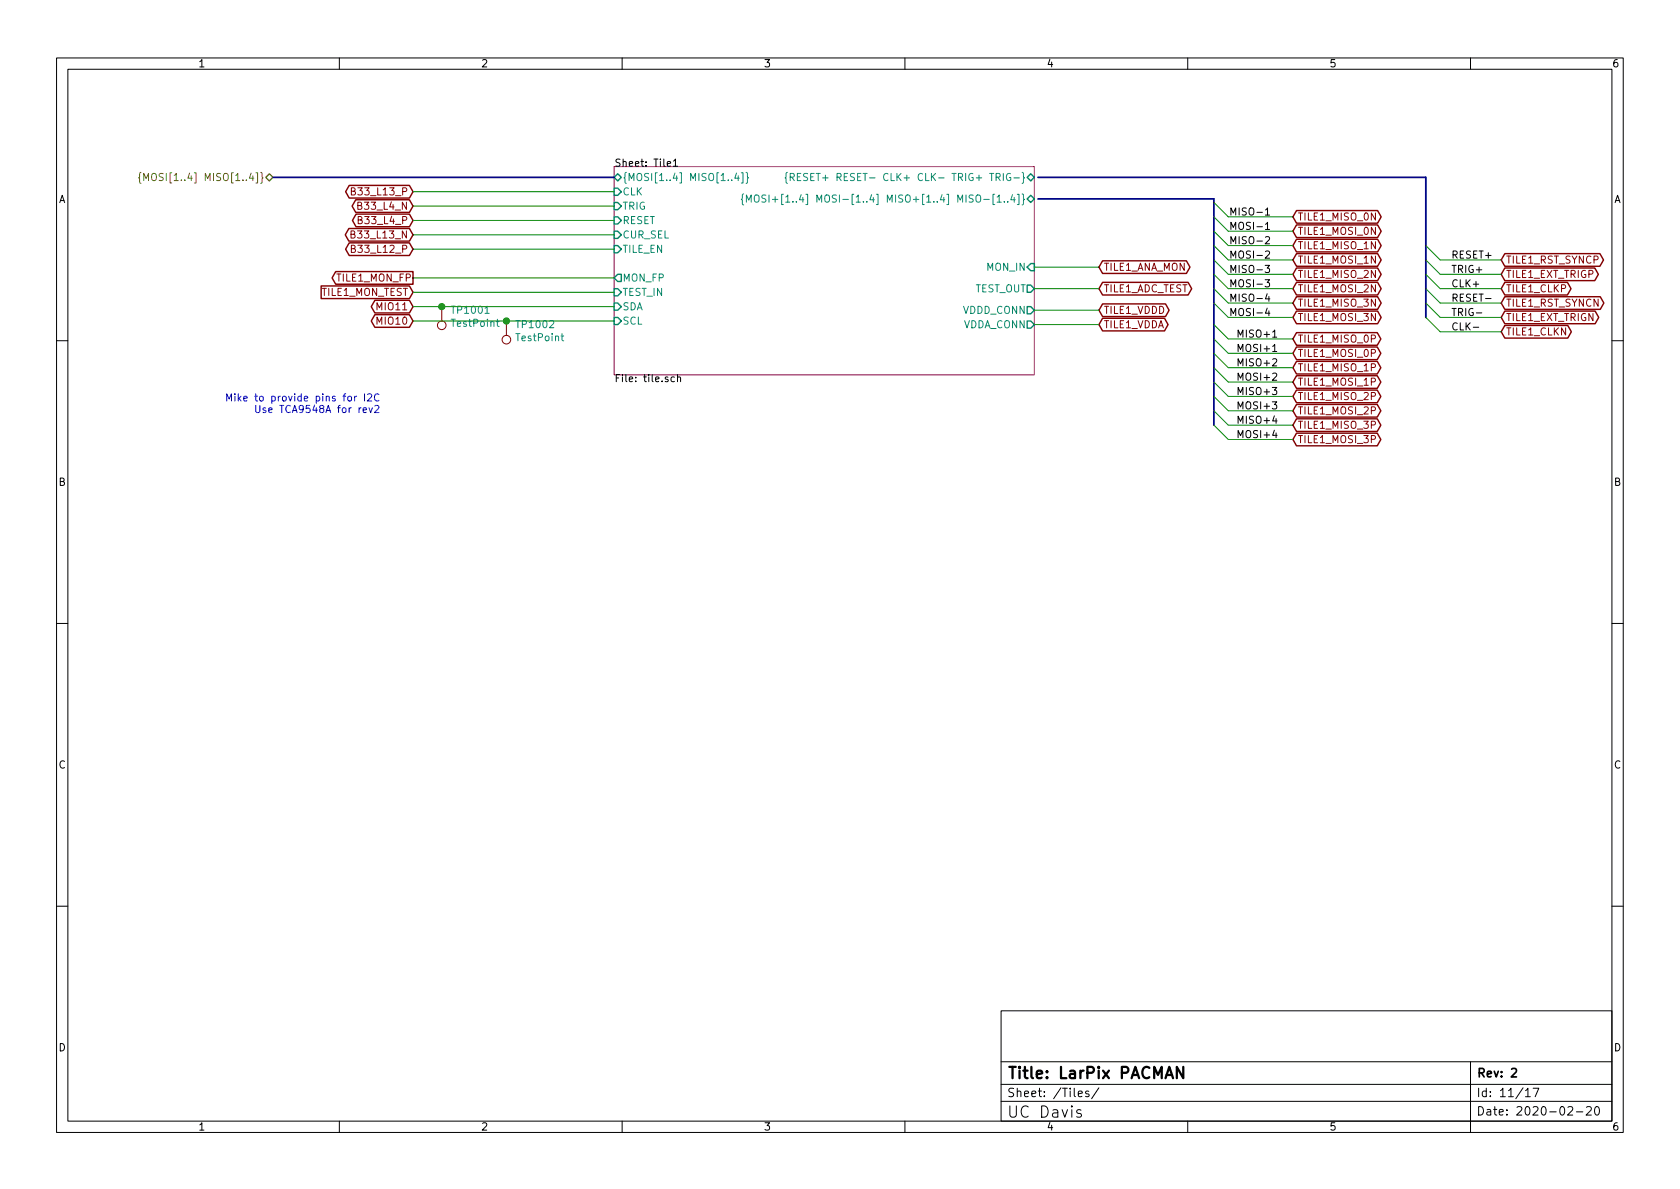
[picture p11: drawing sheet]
<svg xmlns="http://www.w3.org/2000/svg" width="297mm" height="210mm" viewBox="0 0 297 210" stroke-linecap="round" stroke-linejoin="round" font-family="sans-serif">
<g fill="none" stroke="#000" stroke-width=".18">
<path d="M10 10.2h277v190.1h-277zM12 12.2h273v186.1h-273zM60 10.2v2M110 10.2v2M160 10.2v2M210 10.2v2M260 10.2v2M118 29l.6-.1-.1-.3h-.3l-.2 .1v.6h.5M119.1 28.5l.3-.4v1.3M119.1 29.4h.7M217.6 38v-1.2l.5 .9 .4-.9v1.2M217.6 55.8v-1.3l.5 1 .4-1v1.3"/>
<path d="M217.6 40.6v-1.3l.5 .9 .4-.9v1.3M217.6 48.2v-1.3l.5 .9 .4-.9v1.3M217.6 50.7v-1.2l.5 .9 .4-.9v1.2M217.6 53.3v-1.3l.5 .9 .4-.9v1.3M217.6 43.1v-1.3l.5 1 .4-1v1.3M217.6 45.7v-1.3l.5 .9 .4-.9v1.3M218.9 59.6v-1.2l.4 .9 .5-.9v1.2M260.5 57.9h1M261 55.3h1M262.7 52.8h.9M10 60.2h2M119.2 66.7h-.3l-.3 .2 .2 .5h.4"/>
<path d="M119.8 66.8l.2-.1h.3v.8M119.8 66.2v1.3M218.9 64.7v-1.3l.4 .9 .5-.9v1.3M218.9 62.2v-1.3l.4 .9 .5-.9v1.3M218.9 67.2v-1.2l.4 .9 .5-.9v1.2M218.9 69.8v-1.3l.4 .9 .5-.9v1.3M218.9 72.3v-1.2l.4 .9 .5-.9v1.2M218.9 74.9v-1.3l.4 .9 .5-.9v1.3M218.9 77.4v-1.3l.4 .9 .5-.9v1.3M285 60.2h2M10 110.2h2M285 110.2h2"/>
<path d="M10 160.2h2M177 178.7h108v19.6h-108zM285 160.2h2M60 198.3v2M110 198.3v2M160 198.3v2M177 194.8h108M177 191.8h108M177 187.8h108M190.6 193.4l.8-.1-.1-.3-.4-.1-.3 .2 .1 .8h.6M191.1 196.3l-.5-.1-.2 .3 .1 .3 .6 .2 .1 .2-.1 .3-.2 .1-.5-.1M192.5 193l-.4-.1-.2 .2 .1 .3 .5 .1v.4h-.6"/>
<path d="M194.3 192.4l-1.3 1.9M210 198.3v2M260 187.7v12.6M269.7 192.9l.4-.5v1.5M269.7 193.9h.9M271.1 192.4h1l-.7 1.5M277.2 195.8l.6-.1 .2 .1 .1 .3-1 1.1h1M278.7 196.6h1.2M280.5 195.8l.6-.1 .2 .1 .1 .3-1 1.1h1M282.1 195.8l.2-.1a.81 .81 0 0 1 .6 .6 .81 .81 0 0 1-.3 .8l-.2 .1a.81 .81 0 0 1-.5-.6 .81 .81 0 0 1 .2-.8z"/>
</g>
<path d="M267.3 189.1l.5-.2 .3 .2v.3l-.9 1h.9" fill="none" stroke="#000" stroke-width=".3"/>
<path d="M209.2 188.7v2l-1.1-2v2" fill="none" stroke="#000" stroke-width=".4"/>
<path d="M108.6 29.5h74.3v36.8h-74.3z" fill="none" stroke="#840084" stroke-width=".18"/>
<g fill="none" stroke="#008484" stroke-width=".18">
<path d="M129.4 31.8v.1M130.2 30.6l-.3 .9h.8M130.5 31.1v.8M131.1 30.5h.3v1.9h-.3M131.5 34.3l-.3 .2v.6l-.1 .2 .1 .1v.7l.3 .1M131.9 30.5l.3 .2v.6l.1 .2-.1 .1v.6l-.3 .2M132 35.7v-1.2l.4 .9 .4-.9v1.2M133.5 34.5h.2a.43 .43 0 0 1 .5 .4v.4a.42 .42 0 0 1-.4 .5 .42 .42 0 0 1-.4-.5v-.4zM135.4 34.5h-.5l-.1 .1v.4l.5 .2 .1 .3-.2 .2h-.5M136 34.5v1.2M136.6 35.3h.9M137.1 34.8v.9"/>
<path d="M138.5 34.4h-.3v1.8h.3M138.9 34.8l.4-.3v1.2M138.9 35.7h.8M139.2 30.5l-.2 .2v.6l-.2 .2 .2 .1v.6l.2 .2M139.7 31.3h.6l.1-.2v-.3l-.7-.1v1.2M140 31.3l.4 .6M140.2 35.6v.1M141 31.3h.4M141.6 30.7h-.6v1.2h.6M142.8 30.7h-.5l-.2 .1v.4l.6 .2 .1 .3-.2 .2h-.5M143.3 31.3h.5M143.9 30.7h-.6v1.2h.6"/>
<path d="M144.3 30.7h.7M144.7 30.7v1.2M180.7 34.3l.3 .2v.6l.1 .2-.1 .1v.7l-.3 .1M87.8 56.9h.4M87.9 56.5v1l.3 .2M99.2 59.4h.5M99.4 59v1.1l.3 .2"/>
</g>
<g fill="none" stroke="#008484" stroke-width=".25">
<path d="M108.6 33.3h.6l.7 .6-.7 .6h-.6zM108.6 35.8h.6l.7 .6-.7 .7h-.6zM108.6 38.3h.6l.7 .7-.7 .6h-.6zM108.6 31.4l.6-.7 .7 .7-.7 .6zM181.6 35.2l.6-.7 .7 .7-.7 .6zM181.6 31.4l.6-.7 .7 .7-.7 .6zM108.6 51h.6l.7 .7-.7 .6h-.6zM108.6 43.4h.6l.7 .7-.7 .6h-.6zM108.6 40.9h.6l.7 .6-.7 .7h-.6zM108.6 53.6h.6l.7 .6-.7 .7h-.6zM108.6 56.1h.6l.7 .7-.7 .6h-.6zM109.2 48.5h.7v1.3h-.7l-.6-.7z"/>
<path d="M181.6 50.4h.6l.7 .6-.7 .7h-.6zM181.6 54.2h.6l.7 .7-.7 .6h-.6zM181.6 56.8h.6l.7 .6-.7 .6h-.6zM182.2 46.6h.7v1.3h-.7l-.6-.7z"/>
</g>
<g fill="none" stroke="#840000" stroke-width=".18">
<path d="M62.1 33.8h.6l.1-.2-.1-.3-.6-.1v1.3h.5l.2-.1v-.3l-.3-.3M62.1 41.4h.5l.1-.2v-.3l-.6-.1v1.3h.4l.2-.1 .1-.3-.3-.3M62.1 44l.6-.1 .1-.2-.1-.2-.6-.1v1.2h.5l.2-.1v-.3l-.3-.2M78.1 54.2v2.6M89.5 56.8v2.5"/>
<circle cx="78.1" cy="57.5" r=".76"/>
<circle cx="89.5" cy="60.1" r=".76"/>
</g>
<path d="M24.9 30.5l-.2 .2v.6l-.2 .2 .2 .1v.6l.2 .2M25.4 31.9v-1.2l.4 .9 .5-.9v1.2M27 30.7h.1a.43 .43 0 0 1 .6 .4v.4a.42 .42 0 0 1-.5 .5 .42 .42 0 0 1-.4-.5v-.4z" fill="none" stroke="#848400" stroke-width=".18"/>
<path d="M47 31.4l.6-.7 .7 .7-.7 .6z" fill="none" stroke="#848400" stroke-width=".25"/>
<g fill="none" stroke="#840000" stroke-width=".25">
<path d="M61.7 32.8h10.7l.6 1.1-.6 1.1h-10.7l-.6-1.1zM62.9 35.3h9.5l.6 1.1-.6 1.2h-9.5l-.6-1.2zM63 37.9h9.4l.6 1.1-.6 1.1h-9.4l-.7-1.1zM229.2 37.2h14.4l.6 1.1-.6 1.2h-14.4l-.6-1.2zM229.2 39.8h14.4l.6 1.1-.6 1.1h-14.4l-.6-1.1zM56.8 50.6h15.6l.6 1.1-.6 1.1h-15.6zM59.4 48h13.6v2.3h-13.6l-.7-1.2zM61.7 40.4h10.7l.6 1.1-.6 1.1h-10.7l-.7-1.1zM61.7 42.9h10.7l.6 1.2-.6 1.1h-10.7l-.6-1.1zM66.3 55.6h6.1l.6 1.2-.6 1.1h-6.1l-.7-1.1zM66.3 53.1h6.1l.6 1.1-.6 1.1h-6.1l-.7-1.1zM194.9 56.3h11l.6 1.1-.6 1.1h-11l-.6-1.1z"/>
<path d="M194.9 53.7h11.2l.6 1.2-.6 1.1h-11.2l-.6-1.1zM194.9 49.9h15.2l.6 1.1-.6 1.2h-15.2l-.6-1.2zM194.9 46.1h14.9l.6 1.1-.6 1.2h-14.9l-.6-1.2zM229.2 49.9h14.4l.6 1.1-.6 1.2h-14.4l-.6-1.2zM229.2 55h14.4l.6 1.1-.6 1.1h-14.4l-.6-1.1zM229.2 52.5h14.4l.6 1.1-.6 1.1h-14.4l-.6-1.1zM229.2 58.8h14.3l.6 1.1-.6 1.2h-14.3l-.6-1.2zM229.2 47.4h14.4l.6 1.1-.6 1.1h-14.4l-.6-1.1zM229.2 42.3h14.4l.6 1.1-.6 1.1h-14.4l-.6-1.1zM229.2 44.9h14.4l.6 1.1-.6 1.1h-14.4l-.6-1.1zM266.1 57.6h11.1l.6 1.1-.6 1.1h-11.1l-.7-1.1zM266.1 44.9h16.8l.6 1.1-.6 1.1h-16.8l-.7-1.1z"/>
<path d="M266.1 49.9h11l.7 1.1-.7 1.2h-11l-.7-1.2zM266.1 47.4h15.9l.6 1.1-.6 1.1h-15.9l-.7-1.1zM266.1 55h15.9l.7 1.1-.7 1.1h-15.9l-.7-1.1zM266.1 52.5h16.8l.7 1.1-.7 1.1h-16.8l-.7-1.1zM229.2 69h14.3l.6 1.1-.6 1.1h-14.3l-.6-1.1zM229.2 66.4h14.3l.6 1.2-.6 1.1h-14.3l-.6-1.1zM229.2 61.4h14.3l.6 1.1-.6 1.1h-14.3l-.6-1.1zM229.2 76.6h14.3l.6 1.1-.6 1.1h-14.3l-.6-1.1zM229.2 74.1h14.3l.6 1.1-.6 1.1h-14.3l-.6-1.1zM229.2 71.5h14.3l.6 1.1-.6 1.2h-14.3l-.6-1.2zM229.2 63.9h14.3l.6 1.1-.6 1.1h-14.3l-.6-1.1z"/>
</g>
<path d="M40.1 70.9v-1.3l.4 1 .4-1v1.3M41.5 69.6v.2M41.5 70.1v.8M42.1 69.6v1.3M42.3 70.4l.3 .5M42.6 70.1l-.5 .5M43.1 70.5l.6-.1-.1-.3h-.3l-.2 .1 .1 .7h.4M45.2 71.7v1l.3 .3h.2l.2-.3v-1M47 72.2l-.3-.1-.2 .2 .1 .2 .4 .1v.3h-.5M67 69.8a.6 .6 0 0 0-.8 .4 .6 .6 0 0 0 .6 .7l.2-.1" fill="none" stroke="#0000c2" stroke-width=".18"/>
<path d="M48.3 31.4h60.3M183.5 31.4h68.6v24.7M183.5 35.2h31.1v40" fill="none" stroke="#000084" stroke-width=".3"/>
<g fill="none" stroke="#008400" stroke-width=".18">
<path d="M73 39h35.6M73 36.4h35.6M73 33.9h35.6M214.6 38.3l2.6 2.6h11.4M214.6 35.8l2.6 2.5h11.4M73 51.7h35.6M73 44.1h35.6M73 41.5h35.6M73 56.8h35.6M73 54.2h35.6M73 49.1h35.6M182.9 54.9h11.4"/>
<path d="M182.9 51h11.4M182.9 47.2h11.4M182.9 57.4h11.4M214.6 40.9l2.6 2.5h11.4M214.6 43.4l2.6 2.6h11.4M214.6 48.5l2.6 2.5h11.4M214.6 53.6l2.6 2.5h11.4M214.6 46l2.6 2.5h11.4M214.6 51l2.6 2.6h11.4M214.6 59.9l2.6 2.6h11.4M214.6 57.4l2.6 2.5h11.4M252.1 43.4l2.5 2.6h10.8"/>
<path d="M252.1 56.1l2.5 2.6h10.8M252.1 48.5l2.5 2.5h10.8M252.1 53.6l2.5 2.5h10.8M252.1 46l2.5 2.5h10.8M252.1 51l2.5 2.6h10.8M214.6 75.2l2.6 2.5h11.4M214.6 70.1l2.6 2.5h11.4M214.6 72.6l2.6 2.6h11.4M214.6 65l2.6 2.6h11.4M214.6 67.6l2.6 2.5h11.4M214.6 62.5l2.6 2.5h11.4"/>
</g>
<g fill="#008400" stroke="#008400" stroke-width=".25">
<circle cx="89.5" cy="56.8" r=".51"/>
<circle cx="78.1" cy="54.2" r=".51"/>
</g>
<g font-size="2.8">
<text x="178" y="190.8">Title: LarPix PACMAN</text>
<text x="178" y="197.7">UC Davis</text>
</g>
<g font-size="2.1">
<text x="261" y="190.5">Rev: 2</text>
<text x="178" y="194">Sheet: /Tiles/</text>
<text x="261" y="197.3">Date: 2020-02-20</text>
<text x="261" y="194">Id: 11/17</text>
</g>
<g font-size="1.8">
<text x="35" y="11.9">1</text>
<text x="85" y="11.9">2</text>
<text x="135" y="11.9">3</text>
<text x="185" y="11.9">4</text>
<text x="235" y="11.9">5</text>
<text x="285" y="11.9">6</text>
<text x="108.6" y="29.5">Sheet: Tile1</text>
<text x="10.3" y="35.9">A</text>
<text x="285.3" y="35.9">A</text>
<text x="218.7" y="40.6">MOSI-1</text>
<text x="218.7" y="38.1">MISO-1</text>
<text x="218.7" y="43.2">MISO-2</text>
<text x="218.7" y="45.7">MOSI-2</text>
<text x="256.5" y="45.7">RESET+</text>
<text x="218.7" y="48.3">MISO-3</text>
<text x="218.7" y="50.8">MOSI-3</text>
<text x="218.7" y="53.3">MISO-4</text>
<text x="256.5" y="53.3">RESET-</text>
<text x="256.5" y="50.8">CLK+</text>
<text x="256.5" y="48.3">TRIG+</text>
<text x="218.7" y="55.9">MOSI-4</text>
<text x="219.5" y="59.7">MISO+1</text>
<text x="256.5" y="55.9">TRIG-</text>
<text x="256.5" y="58.4">CLK-</text>
<text x="219.5" y="64.8">MISO+2</text>
<text x="219.5" y="62.2">MOSI+1</text>
<text x="108.6" y="67.6">File: tile.sch</text>
<text x="219.5" y="67.3">MOSI+2</text>
<text x="219.5" y="69.8">MISO+3</text>
<text x="219.5" y="72.4">MOSI+3</text>
<text x="219.5" y="74.9">MISO+4</text>
<text x="219.5" y="77.5">MOSI+4</text>
<text x="10.3" y="85.9">B</text>
<text x="285.3" y="85.9">B</text>
<text x="10.3" y="135.9">C</text>
<text x="285.3" y="135.9">C</text>
<text x="10.3" y="185.9">D</text>
<text x="285.3" y="185.9">D</text>
<text x="35" y="199.9">1</text>
<text x="85" y="199.9">2</text>
<text x="135" y="199.9">3</text>
<text x="185" y="199.9">4</text>
<text x="235" y="199.9">5</text>
<text x="285" y="199.9">6</text>
</g>
<text font-size="1.8" fill="#848400" x="27.7" y="32">{MOSI[1..4] MISO[1..4]}</text>
<g font-size="1.8" fill="#840000">
<text x="62.8" y="34.5">B33_L13_P</text>
<text x="63.7" y="37.1">B33_L4_N</text>
<text x="63.8" y="39.6">B33_L4_P</text>
<text x="229.4" y="39">TILE1_MISO_0N</text>
<text x="229.4" y="41.5">TILE1_MOSI_0N</text>
<text x="62.7" y="42.2">B33_L13_N</text>
<text x="62.8" y="44.7">B33_L12_P</text>
<text x="195.1" y="47.9">TILE1_ANA_MON</text>
<text x="229.4" y="44.1">TILE1_MISO_1N</text>
<text x="229.4" y="46.6">TILE1_MOSI_1N</text>
<text x="266.2" y="46.6">TILE1_RST_SYNCP</text>
<text x="56.8" y="52.3">TILE1_MON_TEST</text>
<text x="59.7" y="49.8">TILE1_MON_FP</text>
<text x="195.1" y="51.7">TILE1_ADC_TEST</text>
<text x="229.4" y="51.7">TILE1_MOSI_2N</text>
<text x="229.4" y="49.1">TILE1_MISO_2N</text>
<text x="266.2" y="51.7">TILE1_CLKP</text>
<text x="266.2" y="49.1">TILE1_EXT_TRIGP</text>
<text x="66.9" y="57.4">MIO10</text>
<text x="66.9" y="54.9">MIO11</text>
<text x="195.1" y="58">TILE1_VDDA</text>
<text x="195.1" y="55.5">TILE1_VDDD</text>
<text x="229.4" y="56.8">TILE1_MOSI_3N</text>
<text x="229.4" y="54.2">TILE1_MISO_3N</text>
<text x="266.2" y="59.3">TILE1_CLKN</text>
<text x="266.2" y="56.8">TILE1_EXT_TRIGN</text>
<text x="266.2" y="54.2">TILE1_RST_SYNCN</text>
<text x="229.4" y="63.1">TILE1_MOSI_0P</text>
<text x="229.4" y="60.6">TILE1_MISO_0P</text>
<text x="229.4" y="65.7">TILE1_MISO_1P</text>
<text x="229.4" y="70.7">TILE1_MISO_2P</text>
<text x="229.4" y="68.2">TILE1_MOSI_1P</text>
<text x="229.4" y="75.8">TILE1_MISO_3P</text>
<text x="229.4" y="73.3">TILE1_MOSI_2P</text>
<text x="229.4" y="78.4">TILE1_MOSI_3P</text>
</g>
<g font-size="1.8" fill="#008484">
<text x="110" y="34.5">CLK</text>
<text x="110" y="32">{MOSI[1..4] MISO[1..4]}</text>
<text x="140.8" y="35.8">{MOSI+[1..4] MOSI-[1..4] MISO+[1..4] MISO-[1..4]}</text>
<text x="145.2" y="32">{RESET+ RESET- CLK+ CLK- TRIG+ TRIG-}</text>
<text x="110" y="37.1">TRIG</text>
<text x="110" y="39.6">RESET</text>
<text x="110" y="44.7">TILE_EN</text>
<text x="110" y="42.2">CUR_SEL</text>
<text x="174.6" y="47.9">MON_IN</text>
<text x="110" y="49.8">MON_FP</text>
<text x="110" y="52.3">TEST_IN</text>
<text x="172.2" y="51.7">TEST_OUT</text>
<text x="80" y="57.8">TestPoint</text>
<text x="80.1" y="55.5">TP1001</text>
<text x="91.5" y="58">TP1002</text>
<text x="110" y="54.9">SDA</text>
<text x="110" y="57.4">SCL</text>
<text x="170.3" y="55.5">VDDD_CONN</text>
<text x="170.3" y="58">VDDA_CONN</text>
<text x="91.4" y="60.3">TestPoint</text>
</g>
<g font-size="1.8" fill="#0000c2">
<text x="44.1" y="71">Mike to provide pins for I2C</text>
<text x="47.7" y="73">Use TCA9548A for rev2</text>
</g>
</svg>
